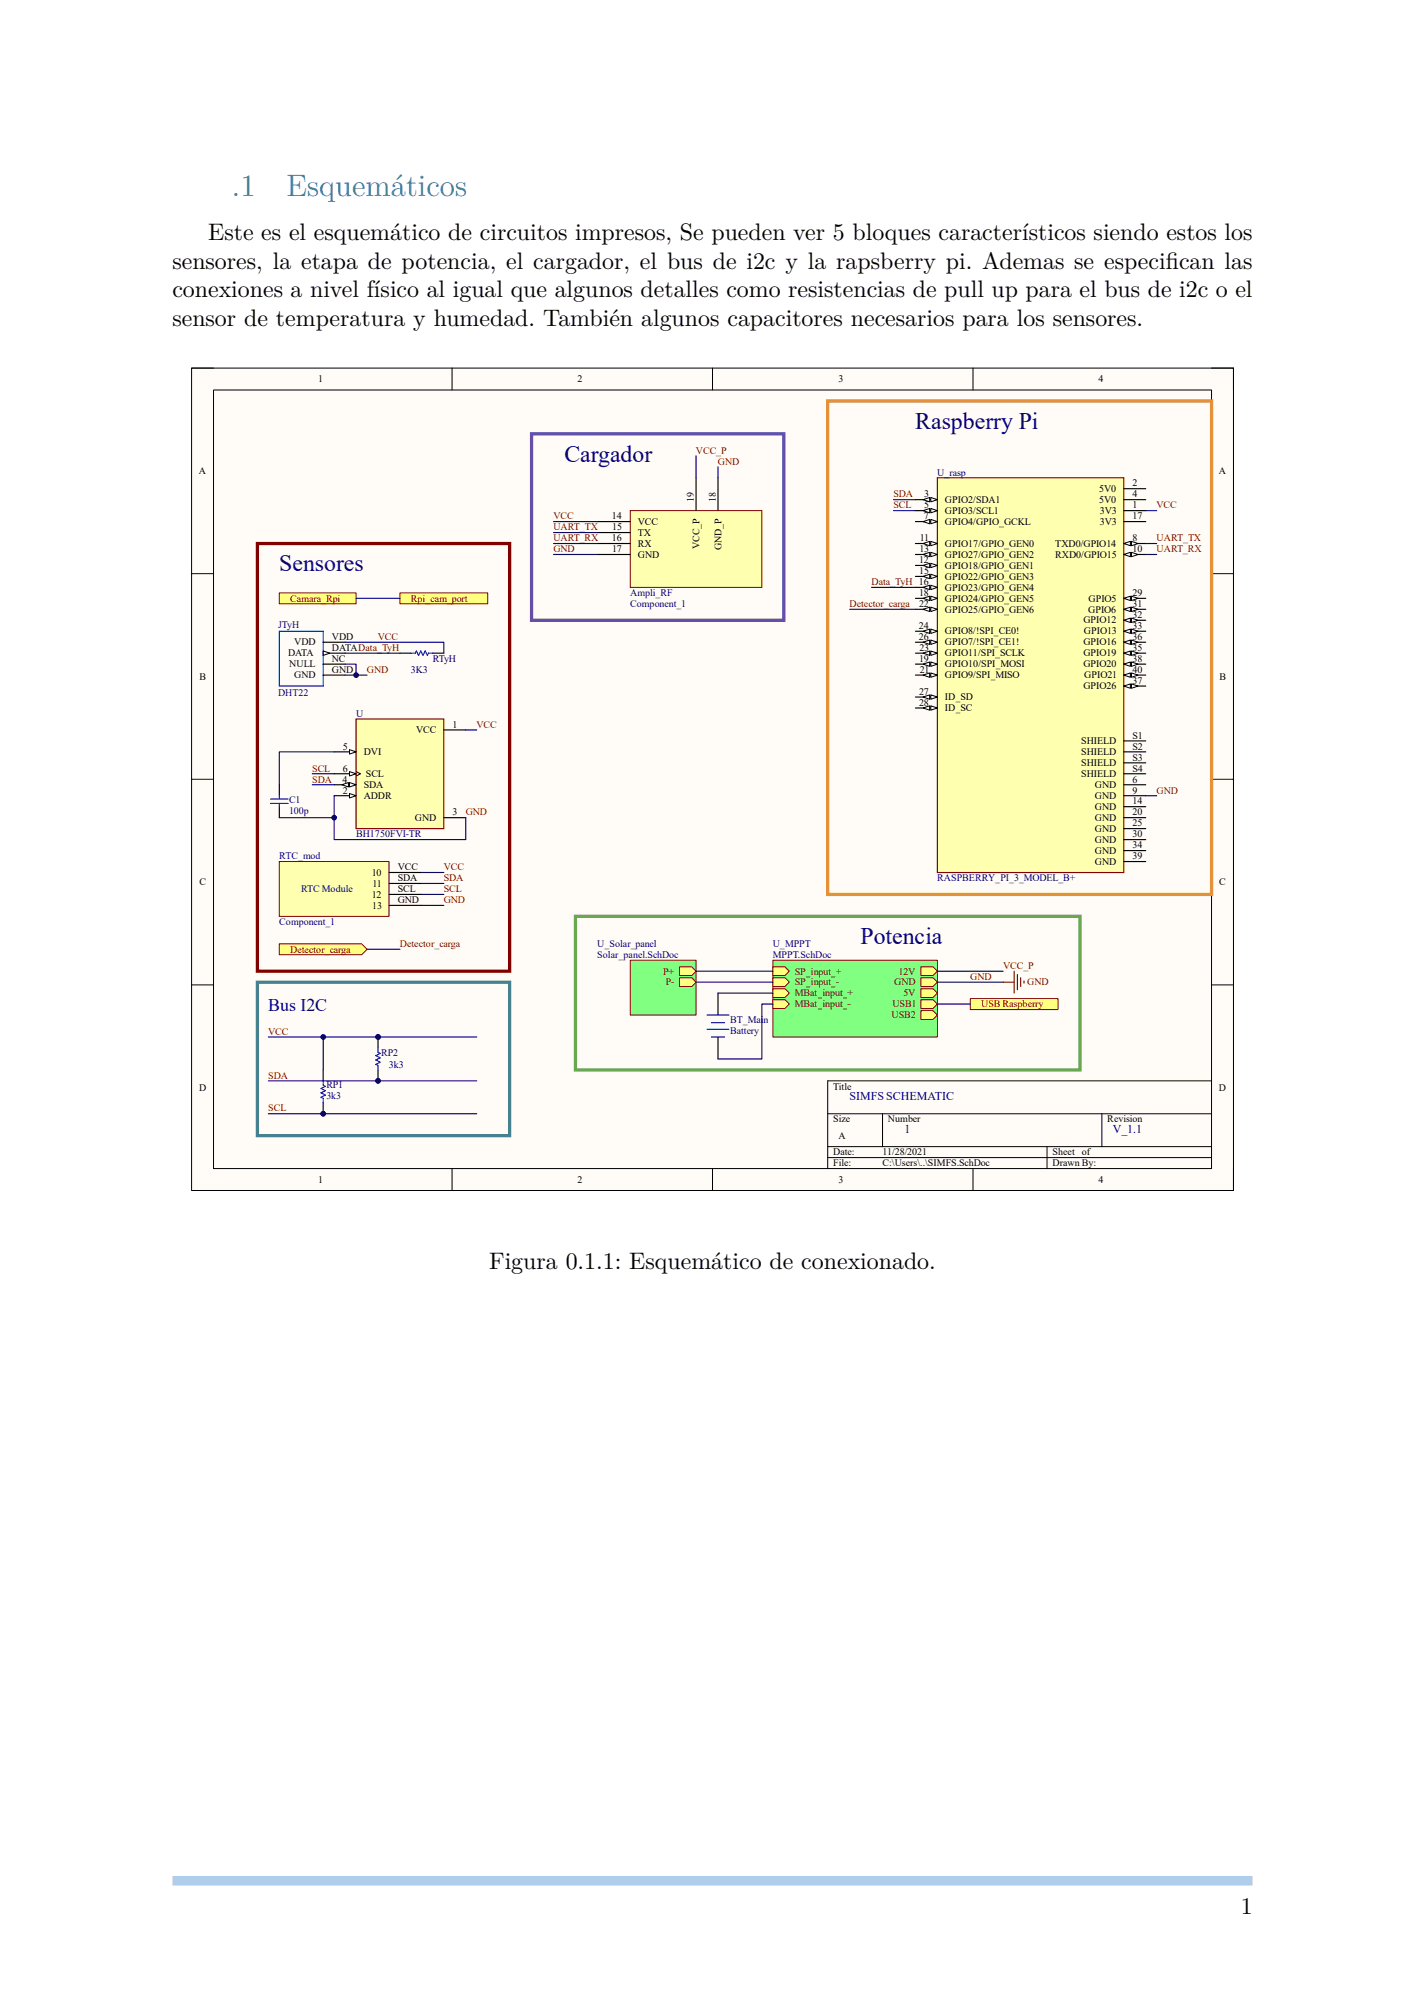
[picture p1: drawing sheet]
<svg xmlns="http://www.w3.org/2000/svg" width="210mm" height="297mm" viewBox="0 0 210 297" stroke-linecap="round" stroke-linejoin="round" font-family="sans-serif">
<path d="M28.2 54.3h153.6v121.2h-153.6z" fill-rule="evenodd" fill="#fffcf8"/>
<path d="M28.2 54.3h153.6v121.2h-153.6z" fill="none" stroke="#000" stroke-width=".15"/>
<path d="M31.5 57.5h147v114.7h-147z" fill-rule="evenodd" fill="#fffcf8"/>
<g fill="none" stroke="#000" stroke-width=".15">
<path d="M28.2 54.3h3.3M31.5 57.5h147v114.7h-147zM66.6 54.3v3.2M105 54.3v3.2M143.4 54.3v3.2M178.5 54.3h3.3v3.2M28.2 84.6h3.3M178.5 84.6h3.3M28.2 114.9h3.3M178.5 114.9h3.3M28.2 145.2h3.3M178.5 145.2h3.3"/>
<path d="M178.5 159.3h-56.5v12.9M66.6 172.2v3.3M105 172.2v3.3M122 164.2h56.5M122 169h56.5M122 170.6h56.5M130.1 164.2v4.8M143.4 172.2v3.3M154.3 169v3.2M162.4 164.2v4.8M181.8 172.2v3.3"/>
</g>
<path d="M92.9 141.5h9.7v8.1h-9.7z" fill-rule="evenodd" fill="#80ff80"/>
<path d="M92.9 141.5h9.7v8.1h-9.7z" fill="none" stroke="#800000" stroke-width=".15"/>
<path d="M100.2 142.5h1.7l.7 .6-.7 .7h-1.7z" fill-rule="evenodd" fill="#ffff80"/>
<path d="M100.2 142.5h1.7l.7 .6-.7 .7h-1.7z" fill="none" stroke="#800000" stroke-width=".15"/>
<path d="M100.2 144.1h1.7l.7 .7-.7 .6h-1.7z" fill-rule="evenodd" fill="#ffff80"/>
<path d="M100.2 144.1h1.7l.7 .7-.7 .6h-1.7z" fill="none" stroke="#800000" stroke-width=".15"/>
<path d="M105.8 146.4v3.2M105.8 152.8v3.3" fill="none" stroke="#000" stroke-width=".17"/>
<path d="M104.2 151.7h3.2M104.2 149.6h3.2M104.8 150.7h2M104.8 152.8h2" fill="none" stroke="#00f" stroke-width=".17"/>
<path d="M113.9 141.5h24.2v11.3h-24.2z" fill-rule="evenodd" fill="#80ff80"/>
<path d="M113.9 141.5h24.2v11.3h-24.2z" fill="none" stroke="#800000" stroke-width=".15"/>
<path d="M113.9 142.5h1.8l.6 .6-.6 .7h-1.8z" fill-rule="evenodd" fill="#ffff80"/>
<path d="M113.9 142.5h1.8l.6 .6-.6 .7h-1.8z" fill="none" stroke="#800000" stroke-width=".15"/>
<path d="M113.9 144.1h1.8l.6 .7-.6 .6h-1.8z" fill-rule="evenodd" fill="#ffff80"/>
<path d="M113.9 144.1h1.8l.6 .7-.6 .6h-1.8z" fill="none" stroke="#800000" stroke-width=".15"/>
<path d="M113.9 145.7h1.8l.6 .7-.6 .6h-1.8z" fill-rule="evenodd" fill="#ffff80"/>
<path d="M113.9 145.7h1.8l.6 .7-.6 .6h-1.8z" fill="none" stroke="#800000" stroke-width=".15"/>
<path d="M113.9 147.3h1.8l.6 .7-.6 .6h-1.8z" fill-rule="evenodd" fill="#ffff80"/>
<path d="M113.9 147.3h1.8l.6 .7-.6 .6h-1.8z" fill="none" stroke="#800000" stroke-width=".15"/>
<path d="M135.7 142.5h1.8l.6 .6-.6 .7h-1.8z" fill-rule="evenodd" fill="#ffff80"/>
<path d="M135.7 142.5h1.8l.6 .6-.6 .7h-1.8z" fill="none" stroke="#800000" stroke-width=".15"/>
<path d="M135.7 144.1h1.8l.6 .7-.6 .6h-1.8z" fill-rule="evenodd" fill="#ffff80"/>
<path d="M135.7 144.1h1.8l.6 .7-.6 .6h-1.8z" fill="none" stroke="#800000" stroke-width=".15"/>
<path d="M135.7 145.7h1.8l.6 .7-.6 .6h-1.8z" fill-rule="evenodd" fill="#ffff80"/>
<path d="M135.7 145.7h1.8l.6 .7-.6 .6h-1.8z" fill="none" stroke="#800000" stroke-width=".15"/>
<path d="M135.7 147.3h1.8l.6 .7-.6 .6h-1.8z" fill-rule="evenodd" fill="#ffff80"/>
<path d="M135.7 147.3h1.8l.6 .7-.6 .6h-1.8z" fill="none" stroke="#800000" stroke-width=".15"/>
<path d="M135.7 149h1.8l.6 .6-.6 .7h-1.8z" fill-rule="evenodd" fill="#ffff80"/>
<path d="M135.7 149h1.8l.6 .6-.6 .7h-1.8z" fill="none" stroke="#800000" stroke-width=".15"/>
<path d="M138.1 70.4h27.5v58.2h-27.5z" fill-rule="evenodd" fill="#ffffb0"/>
<path d="M138.1 70.4h27.5v58.2h-27.5z" fill="none" stroke="#800000" stroke-width=".17"/>
<path d="M134.9 73.6h3.2" fill="none" stroke="#000" stroke-width=".17"/>
<path d="M137.2 73.3l.9 .3-.9 .4z" fill="#f8fcff"/>
<path d="M137.2 73.3l.9 .3-.9 .4z" fill="none" stroke="#000" stroke-width=".15"/>
<path d="M136 73.6l1-.3v.7z" fill="#f8fcff"/>
<path d="M136 73.6l1-.3v.7z" fill="none" stroke="#000" stroke-width=".15"/>
<path d="M134.9 75.3h3.2" fill="none" stroke="#000" stroke-width=".17"/>
<path d="M137.2 74.9l.9 .4-.9 .3z" fill="#f8fcff"/>
<path d="M137.2 74.9l.9 .4-.9 .3z" fill="none" stroke="#000" stroke-width=".15"/>
<path d="M136 75.3l1-.4v.7z" fill="#f8fcff"/>
<path d="M136 75.3l1-.4v.7z" fill="none" stroke="#000" stroke-width=".15"/>
<path d="M134.9 76.9h3.2" fill="none" stroke="#000" stroke-width=".17"/>
<path d="M137.2 76.6l.9 .3-.9 .3z" fill="#f8fcff"/>
<path d="M137.2 76.6l.9 .3-.9 .3z" fill="none" stroke="#000" stroke-width=".15"/>
<path d="M136 76.9l1-.3v.6z" fill="#f8fcff"/>
<path d="M136 76.9l1-.3v.6z" fill="none" stroke="#000" stroke-width=".15"/>
<path d="M134.9 80.1h3.2" fill="none" stroke="#000" stroke-width=".17"/>
<path d="M137.2 79.8l.9 .3-.9 .3z" fill="#f8fcff"/>
<path d="M137.2 79.8l.9 .3-.9 .3z" fill="none" stroke="#000" stroke-width=".15"/>
<path d="M136 80.1l1-.3v.6z" fill="#f8fcff"/>
<path d="M136 80.1l1-.3v.6z" fill="none" stroke="#000" stroke-width=".15"/>
<path d="M134.9 81.7h3.2" fill="none" stroke="#000" stroke-width=".17"/>
<path d="M137.2 81.4l.9 .3-.9 .4z" fill="#f8fcff"/>
<path d="M137.2 81.4l.9 .3-.9 .4z" fill="none" stroke="#000" stroke-width=".15"/>
<path d="M136 81.7l1-.3v.7z" fill="#f8fcff"/>
<path d="M136 81.7l1-.3v.7z" fill="none" stroke="#000" stroke-width=".15"/>
<path d="M134.9 83.3h3.2" fill="none" stroke="#000" stroke-width=".17"/>
<path d="M137.2 83l.9 .3-.9 .4z" fill="#f8fcff"/>
<path d="M137.2 83l.9 .3-.9 .4z" fill="none" stroke="#000" stroke-width=".15"/>
<path d="M136 83.3l1-.3v.7z" fill="#f8fcff"/>
<path d="M136 83.3l1-.3v.7z" fill="none" stroke="#000" stroke-width=".15"/>
<path d="M134.9 85h3.2" fill="none" stroke="#000" stroke-width=".17"/>
<path d="M137.2 84.6l.9 .4-.9 .3z" fill="#f8fcff"/>
<path d="M137.2 84.6l.9 .4-.9 .3z" fill="none" stroke="#000" stroke-width=".15"/>
<path d="M136 85l1-.4v.7z" fill="#f8fcff"/>
<path d="M136 85l1-.4v.7z" fill="none" stroke="#000" stroke-width=".15"/>
<path d="M134.9 86.6h3.2" fill="none" stroke="#000" stroke-width=".17"/>
<path d="M137.2 86.3l.9 .3-.9 .3z" fill="#f8fcff"/>
<path d="M137.2 86.3l.9 .3-.9 .3z" fill="none" stroke="#000" stroke-width=".15"/>
<path d="M136 86.6l1-.3v.6z" fill="#f8fcff"/>
<path d="M136 86.6l1-.3v.6z" fill="none" stroke="#000" stroke-width=".15"/>
<path d="M134.9 88.2h3.2" fill="none" stroke="#000" stroke-width=".17"/>
<path d="M137.2 87.9l.9 .3-.9 .3z" fill="#f8fcff"/>
<path d="M137.2 87.9l.9 .3-.9 .3z" fill="none" stroke="#000" stroke-width=".15"/>
<path d="M136 88.2l1-.3v.6z" fill="#f8fcff"/>
<path d="M136 88.2l1-.3v.6z" fill="none" stroke="#000" stroke-width=".15"/>
<path d="M134.9 89.8h3.2" fill="none" stroke="#000" stroke-width=".17"/>
<path d="M137.2 89.5l.9 .3-.9 .3z" fill="#f8fcff"/>
<path d="M137.2 89.5l.9 .3-.9 .3z" fill="none" stroke="#000" stroke-width=".15"/>
<path d="M136 89.8l1-.3v.6z" fill="#f8fcff"/>
<path d="M136 89.8l1-.3v.6z" fill="none" stroke="#000" stroke-width=".15"/>
<path d="M134.9 93h3.2" fill="none" stroke="#000" stroke-width=".17"/>
<path d="M137.2 92.7l.9 .3-.9 .4z" fill="#f8fcff"/>
<path d="M137.2 92.7l.9 .3-.9 .4z" fill="none" stroke="#000" stroke-width=".15"/>
<path d="M136 93l1-.3v.7z" fill="#f8fcff"/>
<path d="M136 93l1-.3v.7z" fill="none" stroke="#000" stroke-width=".15"/>
<path d="M134.9 94.7h3.2" fill="none" stroke="#000" stroke-width=".17"/>
<path d="M137.2 94.3l.9 .4-.9 .3z" fill="#f8fcff"/>
<path d="M137.2 94.3l.9 .4-.9 .3z" fill="none" stroke="#000" stroke-width=".15"/>
<path d="M136 94.7l1-.4v.7z" fill="#f8fcff"/>
<path d="M136 94.7l1-.4v.7z" fill="none" stroke="#000" stroke-width=".15"/>
<path d="M134.9 96.3h3.2" fill="none" stroke="#000" stroke-width=".17"/>
<path d="M137.2 96l.9 .3-.9 .3z" fill="#f8fcff"/>
<path d="M137.2 96l.9 .3-.9 .3z" fill="none" stroke="#000" stroke-width=".15"/>
<path d="M136 96.3l1-.3v.6z" fill="#f8fcff"/>
<path d="M136 96.3l1-.3v.6z" fill="none" stroke="#000" stroke-width=".15"/>
<path d="M134.9 97.9h3.2" fill="none" stroke="#000" stroke-width=".17"/>
<path d="M137.2 97.6l.9 .3-.9 .3z" fill="#f8fcff"/>
<path d="M137.2 97.6l.9 .3-.9 .3z" fill="none" stroke="#000" stroke-width=".15"/>
<path d="M136 97.9l1-.3v.6z" fill="#f8fcff"/>
<path d="M136 97.9l1-.3v.6z" fill="none" stroke="#000" stroke-width=".15"/>
<path d="M134.9 99.5h3.2" fill="none" stroke="#000" stroke-width=".17"/>
<path d="M137.2 99.2l.9 .3-.9 .3z" fill="#f8fcff"/>
<path d="M137.2 99.2l.9 .3-.9 .3z" fill="none" stroke="#000" stroke-width=".15"/>
<path d="M136 99.5l1-.3v.6z" fill="#f8fcff"/>
<path d="M136 99.5l1-.3v.6z" fill="none" stroke="#000" stroke-width=".15"/>
<path d="M134.9 102.7h3.2" fill="none" stroke="#000" stroke-width=".17"/>
<path d="M137.2 102.4l.9 .3-.9 .4z" fill="#f8fcff"/>
<path d="M137.2 102.4l.9 .3-.9 .4z" fill="none" stroke="#000" stroke-width=".15"/>
<path d="M136 102.7l1-.3v.7z" fill="#f8fcff"/>
<path d="M136 102.7l1-.3v.7z" fill="none" stroke="#000" stroke-width=".15"/>
<path d="M134.9 104.4h3.2" fill="none" stroke="#000" stroke-width=".17"/>
<path d="M137.2 104l.9 .4-.9 .3z" fill="#f8fcff"/>
<path d="M137.2 104l.9 .4-.9 .3z" fill="none" stroke="#000" stroke-width=".15"/>
<path d="M136 104.4l1-.4v.7z" fill="#f8fcff"/>
<path d="M136 104.4l1-.4v.7z" fill="none" stroke="#000" stroke-width=".15"/>
<path d="M165.6 72h3.2M165.6 73.6h3.2M165.6 75.3h3.2M165.6 76.9h3.2M165.6 80.1h3.2" fill="none" stroke="#000" stroke-width=".17"/>
<path d="M165.6 80.1l1-.3v.6z" fill="#f8fcff"/>
<path d="M165.6 80.1l1-.3v.6z" fill="none" stroke="#000" stroke-width=".15"/>
<path d="M166.7 79.8l1 .3-1 .3z" fill="#f8fcff"/>
<path d="M166.7 79.8l1 .3-1 .3z" fill="none" stroke="#000" stroke-width=".15"/>
<path d="M165.6 81.7h3.2" fill="none" stroke="#000" stroke-width=".17"/>
<path d="M165.6 81.7l1-.3v.7z" fill="#f8fcff"/>
<path d="M165.6 81.7l1-.3v.7z" fill="none" stroke="#000" stroke-width=".15"/>
<path d="M166.7 81.4l1 .3-1 .4z" fill="#f8fcff"/>
<path d="M166.7 81.4l1 .3-1 .4z" fill="none" stroke="#000" stroke-width=".15"/>
<path d="M165.6 88.2h3.2" fill="none" stroke="#000" stroke-width=".17"/>
<path d="M165.6 88.2l1-.3v.6z" fill="#f8fcff"/>
<path d="M165.6 88.2l1-.3v.6z" fill="none" stroke="#000" stroke-width=".15"/>
<path d="M166.7 87.9l1 .3-1 .3z" fill="#f8fcff"/>
<path d="M166.7 87.9l1 .3-1 .3z" fill="none" stroke="#000" stroke-width=".15"/>
<path d="M165.6 89.8h3.2" fill="none" stroke="#000" stroke-width=".17"/>
<path d="M165.6 89.8l1-.3v.6z" fill="#f8fcff"/>
<path d="M165.6 89.8l1-.3v.6z" fill="none" stroke="#000" stroke-width=".15"/>
<path d="M166.7 89.5l1 .3-1 .3z" fill="#f8fcff"/>
<path d="M166.7 89.5l1 .3-1 .3z" fill="none" stroke="#000" stroke-width=".15"/>
<path d="M165.6 91.4h3.2" fill="none" stroke="#000" stroke-width=".17"/>
<path d="M165.6 91.4l1-.3v.7z" fill="#f8fcff"/>
<path d="M165.6 91.4l1-.3v.7z" fill="none" stroke="#000" stroke-width=".15"/>
<path d="M166.7 91.1l1 .3-1 .4z" fill="#f8fcff"/>
<path d="M166.7 91.1l1 .3-1 .4z" fill="none" stroke="#000" stroke-width=".15"/>
<path d="M165.6 93h3.2" fill="none" stroke="#000" stroke-width=".17"/>
<path d="M165.6 93l1-.3v.7z" fill="#f8fcff"/>
<path d="M165.6 93l1-.3v.7z" fill="none" stroke="#000" stroke-width=".15"/>
<path d="M166.7 92.7l1 .3-1 .4z" fill="#f8fcff"/>
<path d="M166.7 92.7l1 .3-1 .4z" fill="none" stroke="#000" stroke-width=".15"/>
<path d="M165.6 94.7h3.2" fill="none" stroke="#000" stroke-width=".17"/>
<path d="M165.6 94.7l1-.4v.7z" fill="#f8fcff"/>
<path d="M165.6 94.7l1-.4v.7z" fill="none" stroke="#000" stroke-width=".15"/>
<path d="M166.7 94.3l1 .4-1 .3z" fill="#f8fcff"/>
<path d="M166.7 94.3l1 .4-1 .3z" fill="none" stroke="#000" stroke-width=".15"/>
<path d="M165.6 96.3h3.2" fill="none" stroke="#000" stroke-width=".17"/>
<path d="M165.6 96.3l1-.3v.6z" fill="#f8fcff"/>
<path d="M165.6 96.3l1-.3v.6z" fill="none" stroke="#000" stroke-width=".15"/>
<path d="M166.7 96l1 .3-1 .3z" fill="#f8fcff"/>
<path d="M166.7 96l1 .3-1 .3z" fill="none" stroke="#000" stroke-width=".15"/>
<path d="M165.6 97.9h3.2" fill="none" stroke="#000" stroke-width=".17"/>
<path d="M165.6 97.9l1-.3v.6z" fill="#f8fcff"/>
<path d="M165.6 97.9l1-.3v.6z" fill="none" stroke="#000" stroke-width=".15"/>
<path d="M166.7 97.6l1 .3-1 .3z" fill="#f8fcff"/>
<path d="M166.7 97.6l1 .3-1 .3z" fill="none" stroke="#000" stroke-width=".15"/>
<path d="M165.6 99.5h3.2" fill="none" stroke="#000" stroke-width=".17"/>
<path d="M165.6 99.5l1-.3v.6z" fill="#f8fcff"/>
<path d="M165.6 99.5l1-.3v.6z" fill="none" stroke="#000" stroke-width=".15"/>
<path d="M166.7 99.2l1 .3-1 .3z" fill="#f8fcff"/>
<path d="M166.7 99.2l1 .3-1 .3z" fill="none" stroke="#000" stroke-width=".15"/>
<path d="M165.6 101.1h3.2" fill="none" stroke="#000" stroke-width=".17"/>
<path d="M165.6 101.1l1-.3v.6z" fill="#f8fcff"/>
<path d="M165.6 101.1l1-.3v.6z" fill="none" stroke="#000" stroke-width=".15"/>
<path d="M166.7 100.8l1 .3-1 .3z" fill="#f8fcff"/>
<path d="M166.7 100.8l1 .3-1 .3z" fill="none" stroke="#000" stroke-width=".15"/>
<path d="M165.6 109.2h3.2M165.6 110.8h3.2M165.6 112.4h3.2M165.6 114.1h3.2M165.6 115.7h3.2M165.6 117.3h3.2M165.6 118.9h3.2M165.6 120.5h3.2M165.6 122.1h3.2M165.6 123.8h3.2M165.6 125.4h3.2M165.6 127h3.2" fill="none" stroke="#000" stroke-width=".17"/>
<path d="M143 147.2h12.9v1.6h-12.9z" fill-rule="evenodd" fill="#ffff80"/>
<path d="M143 147.2h12.9v1.6h-12.9z" fill="none" stroke="#800000" stroke-width=".15"/>
<path d="M41.2 93h6.4v8.1h-6.4z" fill="none" stroke="#00f" stroke-width=".17"/>
<path d="M47.6 94.7h3.3M47.6 96.3h3.3" fill="none" stroke="#000" stroke-width=".17"/>
<path d="M47.6 96l1 .3-1 .3z" fill="#f8fcff"/>
<path d="M47.6 96l1 .3-1 .3z" fill="none" stroke="#000" stroke-width=".15"/>
<path d="M47.6 97.9h3.3M47.6 99.5h3.3" fill="none" stroke="#000" stroke-width=".17"/>
<path d="M52.5 106h12.9v16.1h-12.9z" fill-rule="evenodd" fill="#ffffb0"/>
<path d="M52.5 106h12.9v16.1h-12.9z" fill="none" stroke="#800000" stroke-width=".17"/>
<path d="M49.2 110.8h3.3" fill="none" stroke="#000" stroke-width=".17"/>
<path d="M51.5 110.5l1 .3-1 .3z" fill="#f8fcff"/>
<path d="M51.5 110.5l1 .3-1 .3z" fill="none" stroke="#000" stroke-width=".15"/>
<path d="M49.2 114.1h3.3" fill="none" stroke="#000" stroke-width=".17"/>
<path d="M51.5 113.7l1 .4-1 .3z" fill="#f8fcff"/>
<path d="M51.5 113.7l1 .4-1 .3zM52.5 113.7l.6 .4-.6 .3" fill="none" stroke="#000" stroke-width=".15"/>
<path d="M49.2 115.7h3.3" fill="none" stroke="#000" stroke-width=".17"/>
<path d="M51.5 115.3l1 .4-1 .3z" fill="#f8fcff"/>
<path d="M51.5 115.3l1 .4-1 .3z" fill="none" stroke="#000" stroke-width=".15"/>
<path d="M50.4 115.7l.9-.4v.7z" fill="#f8fcff"/>
<path d="M50.4 115.7l.9-.4v.7z" fill="none" stroke="#000" stroke-width=".15"/>
<path d="M49.2 117.3h3.3" fill="none" stroke="#000" stroke-width=".17"/>
<path d="M51.5 117l1 .3-1 .3z" fill="#f8fcff"/>
<path d="M51.5 117l1 .3-1 .3z" fill="none" stroke="#000" stroke-width=".15"/>
<path d="M41.2 115.7v1.6M41.2 118.9v1.6M65.4 107.6h3.2M65.4 120.5h3.2" fill="none" stroke="#000" stroke-width=".17"/>
<path d="M39.9 117.8h2.6M39.9 118.4h2.6M41.2 117.3v.5M41.2 118.4v.5" fill="none" stroke="#00f" stroke-width=".17"/>
<circle cx="55.7" cy="159.3" r=".32" fill="#000080"/>
<circle cx="55.7" cy="159.3" r=".32" fill="none" stroke="#000080" stroke-width=".15"/>
<circle cx="55.7" cy="152.8" r=".32" fill="#000080"/>
<circle cx="55.7" cy="152.8" r=".32" fill="none" stroke="#000080" stroke-width=".15"/>
<path d="M55.7 157.7v1.6" fill="none" stroke="#000" stroke-width=".17"/>
<circle cx="55.7" cy="159.3" r=".32" fill="#000080"/>
<circle cx="55.7" cy="159.3" r=".32" fill="none" stroke="#000080" stroke-width=".15"/>
<path d="M55.7 152.8v1.7" fill="none" stroke="#000" stroke-width=".17"/>
<circle cx="55.7" cy="152.8" r=".32" fill="#000080"/>
<circle cx="55.7" cy="152.8" r=".32" fill="none" stroke="#000080" stroke-width=".15"/>
<path d="M55.7 154.5v.6l.3 .2-.6 .3 .6 .3-.6 .3 .6 .4-.6 .3 .3 .1v.7" fill="none" stroke="#00f" stroke-width=".17"/>
<path d="M41.2 127h16.1v8.1h-16.1z" fill-rule="evenodd" fill="#ffffb0"/>
<path d="M41.2 127h16.1v8.1h-16.1z" fill="none" stroke="#800000" stroke-width=".15"/>
<path d="M57.3 128.6h4.9M57.3 130.2h4.9M57.3 131.8h4.9M57.3 133.4h4.9" fill="none" stroke="#000" stroke-width=".17"/>
<circle cx="47.6" cy="164.2" r=".32" fill="#000080"/>
<circle cx="47.6" cy="164.2" r=".32" fill="none" stroke="#000080" stroke-width=".15"/>
<path d="M47.6 162.5v1.7" fill="none" stroke="#000" stroke-width=".17"/>
<circle cx="47.6" cy="164.2" r=".32" fill="#000080"/>
<circle cx="47.6" cy="164.2" r=".32" fill="none" stroke="#000080" stroke-width=".15"/>
<path d="M47.6 157.7v1.6" fill="none" stroke="#000" stroke-width=".17"/>
<path d="M47.6 159.3v.7l.4 .1-.7 .3 .7 .4-.7 .3 .7 .3-.7 .3 .3 .2v.6" fill="none" stroke="#00f" stroke-width=".17"/>
<path d="M147.8 144.8h1.7M149.5 143.1v3.3M149.9 143.6v2.3M150.4 144.1v1.3M150.9 144.6v.3" fill="none" stroke="#800000" stroke-width=".17"/>
<path d="M41.2 87.4h11.3v1.6h-11.3z" fill-rule="evenodd" fill="#ffff80"/>
<path d="M41.2 87.4h11.3v1.6h-11.3z" fill="none" stroke="#800000" stroke-width=".15"/>
<path d="M58.9 87.4h13v1.6h-13z" fill-rule="evenodd" fill="#ffff80"/>
<path d="M58.9 87.4h13v1.6h-13z" fill="none" stroke="#800000" stroke-width=".15"/>
<path d="M41.2 139.1h12.1l.8 .8-.8 .8h-12.1z" fill-rule="evenodd" fill="#ffff80"/>
<path d="M41.2 139.1h12.1l.8 .8-.8 .8h-12.1z" fill="none" stroke="#800000" stroke-width=".15"/>
<path d="M37.9 80.1h37.2v63h-37.2z" fill="none" stroke="#800000" stroke-width=".48"/>
<path d="M37.9 144.8h37.2v22.6h-37.2z" fill="none" stroke="#45818e" stroke-width=".48"/>
<path d="M84.8 135.1h74.4v22.6h-74.4z" fill="none" stroke="#6aa84f" stroke-width=".48"/>
<path d="M92.9 75.3h19.4v11.3h-19.4z" fill-rule="evenodd" fill="#ffffb0"/>
<path d="M92.9 75.3h19.4v11.3h-19.4z" fill="none" stroke="#800000" stroke-width=".15"/>
<path d="M88 76.9h4.9M88 78.5h4.9M102.6 70.4v4.9M105.8 70.4v4.9M58.9 96.3h1.7M63.8 96.3h1.6M88 80.1h4.9M88 81.7h4.9" fill="none" stroke="#000" stroke-width=".17"/>
<path d="M78.3 64h37.2v27.4h-37.2z" fill="none" stroke="#674ea7" stroke-width=".48"/>
<path d="M122 59.1h56.5v72.7h-56.5z" fill="none" stroke="#e69138" stroke-width=".48"/>
<path d="M60.6 96.3h.6l.2-.3 .3 .6 .3-.6 .3 .6 .4-.6 .3 .6 .1-.3h.7" fill="none" stroke="#00f" stroke-width=".17"/>
<path d="M49.2 110.8h-8v4.9M39.5 159.3h30.8M102.6 143.1h11.3M102.6 144.8h11.3M105.8 146.4h8.1M113.9 148h-1.6v8.1h-6.5M138.1 148h4.9" fill="none" stroke="#000080" stroke-width=".17"/>
<circle cx="55.7" cy="159.3" r=".32" fill="#000080"/>
<circle cx="55.7" cy="159.3" r=".32" fill="none" stroke="#000080" stroke-width=".15"/>
<path d="M39.5 164.2h30.8" fill="none" stroke="#000080" stroke-width=".17"/>
<circle cx="47.6" cy="164.2" r=".32" fill="#000080"/>
<circle cx="47.6" cy="164.2" r=".32" fill="none" stroke="#000080" stroke-width=".15"/>
<path d="M47.6 152.8v4.9" fill="none" stroke="#000080" stroke-width=".17"/>
<circle cx="47.6" cy="152.8" r=".32" fill="#000080"/>
<circle cx="47.6" cy="152.8" r=".32" fill="none" stroke="#000080" stroke-width=".15"/>
<path d="M131.7 73.6h3.2M131.7 75.3h3.2M49.2 117.3v3.2h-8M62.2 128.6h3.2M62.2 133.4h3.2M62.2 131.8h3.2M62.2 130.2h3.2" fill="none" stroke="#000080" stroke-width=".17"/>
<circle cx="49.2" cy="120.5" r=".32" fill="#000080"/>
<circle cx="49.2" cy="120.5" r=".32" fill="none" stroke="#000080" stroke-width=".15"/>
<path d="M49.2 120.5v3.3h19.4v-3.3" fill="none" stroke="#000080" stroke-width=".17"/>
<circle cx="49.2" cy="120.5" r=".32" fill="#000080"/>
<circle cx="49.2" cy="120.5" r=".32" fill="none" stroke="#000080" stroke-width=".15"/>
<path d="M168.8 75.3h1.7M50.9 97.9h1.6v1.6M46 115.7h3.2M46 114.1h3.2M68.6 107.6h1.7M168.8 117.3h1.7" fill="none" stroke="#000080" stroke-width=".17"/>
<circle cx="52.5" cy="99.5" r=".32" fill="#000080"/>
<circle cx="52.5" cy="99.5" r=".32" fill="none" stroke="#000080" stroke-width=".15"/>
<path d="M50.9 99.5h3.2M52.5 88.2h6.4M125.2 89.8h9.7M128.4 86.6h6.5M54.1 139.9h4.8M138.1 144.8h9.7" fill="none" stroke="#000080" stroke-width=".17"/>
<circle cx="52.5" cy="99.5" r=".32" fill="#000080"/>
<circle cx="52.5" cy="99.5" r=".32" fill="none" stroke="#000080" stroke-width=".15"/>
<path d="M39.5 152.8h30.8" fill="none" stroke="#000080" stroke-width=".17"/>
<circle cx="47.6" cy="152.8" r=".32" fill="#000080"/>
<circle cx="47.6" cy="152.8" r=".32" fill="none" stroke="#000080" stroke-width=".15"/>
<circle cx="55.7" cy="152.8" r=".32" fill="#000080"/>
<circle cx="55.7" cy="152.8" r=".32" fill="none" stroke="#000080" stroke-width=".15"/>
<path d="M81.6 78.5h6.4M81.6 76.9h6.4M102.6 67.2v3.2M105.8 68.8v1.6M50.9 94.7h14.5v1.6M50.9 96.3h8M81.6 80.1h6.4M81.6 81.7h6.4M168.8 80.1h1.7M168.8 81.7h1.7M138.1 143.1h9.7" fill="none" stroke="#000080" stroke-width=".17"/>
<path d="M25.4 277.2h159.2" fill="none" stroke="#aeceec" stroke-width="1.4" stroke-linecap="butt"/>
<g font-size="4.6" fill="#2e74b5">
<text x="34.2" y="28.9">.1</text>
<text x="42.2" y="28.9">Esquemáticos</text>
</g>
<g font-size="3.5">
<text x="30.7" y="35.4">Este es el esquemático de circuitos impresos, Se pueden ver 5 bloques característicos siendo estos los</text>
<text x="25.4" y="39.6">sensores, la etapa de potencia, el cargador, el bus de i2c y la rapsberry pi. Ademas se especif</text>
<text x="171.8" y="39.6">ican las</text>
<text x="25.4" y="43.8">conexiones a nivel físico al igual que algunos detalles como resistencias de pull up para el bus de i2c o el</text>
<text x="25.4" y="48.1">sensor de temperatura y humedad. También algunos capacitores necesarios para los sensores.</text>
<text x="72.1" y="187.1">Figura 0.1.1: Esquemático de conexionado.</text>
<text x="182.8" y="282.1">1</text>
</g>
<g font-size="3.5" fill="#000080">
<text x="134.9" y="63.2">Raspberry Pi</text>
<text x="83.2" y="68">Cargador</text>
<text x="41.2" y="84.2">Sensores</text>
<text x="126.8" y="139.2">Potencia</text>
</g>
<text font-size="2.6" fill="#000080" x="39.5" y="149">Bus I2C</text>
<g font-size="1.8" fill="#000080">
<text x="125.2" y="162.1">SIMFS SCHEMATIC</text>
<text x="133.3" y="167">1</text>
<text x="164" y="167">V_1.1</text>
</g>
<g font-size="1.5">
<text x="46.9" y="56.3">1</text>
<text x="85.1" y="56.3">2</text>
<text x="123.6" y="56.3">3</text>
<text x="161.9" y="56.3">4</text>
<text x="29.3" y="69.9">A</text>
<text x="166.9" y="71.7">2</text>
<text x="179.6" y="69.9">A</text>
<text x="90.2" y="76.6">14</text>
<text x="94" y="77.4">VCC</text>
<text x="102.3" y="74" transform="rotate(-90 102.3 74)">19</text>
<text x="105.5" y="74" transform="rotate(-90 105.5 74)">18</text>
<text x="136.2" y="76.6">7</text>
<text x="136.2" y="74.9">5</text>
<text x="136.2" y="73.3">3</text>
<text x="139.3" y="74.1">GPIO2/SDA1</text>
<text x="139.3" y="75.7">GPIO3/SCL1</text>
<text x="139.3" y="77.4">GPIO4/GPIO_GCKL</text>
<text x="162" y="72.5">5V0</text>
<text x="162" y="74.1">5V0</text>
<text x="162.1" y="75.7">3V3</text>
<text x="162.1" y="77.4">3V3</text>
<text x="166.9" y="73.3">4</text>
<text x="166.9" y="74.9">1</text>
<text x="166.9" y="76.6">17</text>
<text x="90.2" y="79.8">16</text>
<text x="90.2" y="81.4">17</text>
<text x="90.2" y="78.2">15</text>
<text x="94" y="79">TX</text>
<text x="94" y="80.6">RX</text>
<text x="94" y="82.2">GND</text>
<text x="103.1" y="80.9" transform="rotate(-90 103.1 80.9)">VCC_P</text>
<text x="106.3" y="81" transform="rotate(-90 106.3 81)">GND_P</text>
<text x="135.4" y="83">12</text>
<text x="135.5" y="81.4">13</text>
<text x="135.5" y="79.8">11</text>
<text x="139.3" y="80.6">GPIO17/GPIO_GEN0</text>
<text x="139.3" y="82.2">GPIO27/GPIO_GEN2</text>
<text x="139.3" y="83.8">GPIO18/GPIO_GEN1</text>
<text x="155.5" y="82.2">RXD0/GPIO15</text>
<text x="155.5" y="80.6">TXD0/GPIO14</text>
<text x="166.9" y="79.8">8</text>
<text x="166.9" y="81.4">10</text>
<text x="135.4" y="87.9">18</text>
<text x="135.4" y="89.5">22</text>
<text x="135.5" y="84.6">15</text>
<text x="139.3" y="85.4">GPIO22/GPIO_GEN3</text>
<text x="139.3" y="87">GPIO23/GPIO_GEN4</text>
<text x="139.3" y="88.7">GPIO24/GPIO_GEN5</text>
<text x="160.4" y="88.7">GPIO5</text>
<text x="166.9" y="87.9">29</text>
<text x="166.9" y="89.5">31</text>
<text x="43.4" y="95.1">VDD</text>
<text x="48.9" y="94.3">VDD</text>
<text x="48.9" y="95.9">DATAData_TyH</text>
<text x="135.4" y="92.7">24</text>
<text x="135.4" y="94.3">26</text>
<text x="135.5" y="95.9">23</text>
<text x="139.3" y="90.3">GPIO25/GPIO_GEN6</text>
<text x="139.3" y="93.5">GPIO8/!SPI_CE0!</text>
<text x="139.3" y="95.1">GPIO7/!SPI_CE1!</text>
<text x="159.7" y="91.9">GPIO12</text>
<text x="159.7" y="95.1">GPIO16</text>
<text x="159.7" y="93.5">GPIO13</text>
<text x="160.4" y="90.3">GPIO6</text>
<text x="166.9" y="91.1">32</text>
<text x="166.9" y="92.7">33</text>
<text x="166.9" y="94.3">36</text>
<text x="166.9" y="95.9">35</text>
<text x="29.4" y="100.2">B</text>
<text x="42.5" y="96.7">DATA</text>
<text x="42.6" y="98.4">NULL</text>
<text x="43.4" y="100">GND</text>
<text x="48.9" y="97.6">NC</text>
<text x="48.9" y="99.2">GND</text>
<text x="135.4" y="97.6">19</text>
<text x="135.5" y="99.2">21</text>
<text x="139.3" y="96.7">GPIO11/SPI_SCLK</text>
<text x="139.3" y="98.4">GPIO10/SPI_MOSI</text>
<text x="139.3" y="100">GPIO9/SPI_MISO</text>
<text x="159.7" y="96.7">GPIO19</text>
<text x="159.7" y="98.4">GPIO20</text>
<text x="159.7" y="101.6">GPIO26</text>
<text x="159.8" y="100">GPIO21</text>
<text x="166.9" y="97.6">38</text>
<text x="166.9" y="99.2">40</text>
<text x="166.9" y="100.8">37</text>
<text x="179.7" y="100.2">B</text>
<text x="66.7" y="107.3">1</text>
<text x="135.4" y="102.4">27</text>
<text x="135.4" y="104">28</text>
<text x="139.3" y="103.2">ID_SD</text>
<text x="139.3" y="104.8">ID_SC</text>
<text x="50.5" y="113.7">6</text>
<text x="50.5" y="110.5">5</text>
<text x="53.6" y="111.3">DVI</text>
<text x="61.3" y="108.1">VCC</text>
<text x="159.3" y="109.7">SHIELD</text>
<text x="159.3" y="111.3">SHIELD</text>
<text x="159.3" y="112.9">SHIELD</text>
<text x="166.9" y="108.9">S1</text>
<text x="166.9" y="110.5">S2</text>
<text x="166.9" y="112.1">S3</text>
<text x="166.9" y="113.7">S4</text>
<text x="50.5" y="115.3">4</text>
<text x="50.5" y="117">2</text>
<text x="53.6" y="116.2">SDA</text>
<text x="53.6" y="117.8">ADDR</text>
<text x="53.9" y="114.5">SCL</text>
<text x="159.3" y="114.5">SHIELD</text>
<text x="161.4" y="116.2">GND</text>
<text x="161.4" y="117.8">GND</text>
<text x="161.4" y="119.4">GND</text>
<text x="166.9" y="115.3">6</text>
<text x="166.9" y="117">9</text>
<text x="166.9" y="118.6">14</text>
<text x="61.1" y="121">GND</text>
<text x="66.7" y="120.2">3</text>
<text x="161.4" y="121">GND</text>
<text x="161.4" y="122.6">GND</text>
<text x="161.4" y="124.2">GND</text>
<text x="161.4" y="125.9">GND</text>
<text x="166.9" y="120.2">20</text>
<text x="166.9" y="121.8">25</text>
<text x="166.9" y="123.4">30</text>
<text x="166.9" y="125">34</text>
<text x="29.4" y="130.5">C</text>
<text x="54.8" y="129.1">10</text>
<text x="54.9" y="130.7">11</text>
<text x="58.6" y="128.3">VCC</text>
<text x="58.6" y="129.9">SDA</text>
<text x="58.6" y="131.5">SCL</text>
<text x="161.4" y="127.5">GND</text>
<text x="166.9" y="126.7">39</text>
<text x="179.7" y="130.5">C</text>
<text x="54.8" y="132.3">12</text>
<text x="54.9" y="133.9">13</text>
<text x="58.6" y="133.1">GND</text>
<text x="29.3" y="160.8">D</text>
<text x="122.8" y="160.6">Title</text>
<text x="179.6" y="160.8">D</text>
<text x="122.8" y="165.4">Size</text>
<text x="123.6" y="167.9">A</text>
<text x="130.9" y="165.4">Number</text>
<text x="163.2" y="165.4">Revision</text>
<text x="122.8" y="170.3">Date:</text>
<text x="122.8" y="171.9">File:</text>
<text x="130" y="170.3">11/28/2021</text>
<text x="130.1" y="171.9">C:\Users\..\SIMFS.SchDoc</text>
<text x="155.1" y="170.3">Sheet of</text>
<text x="155.1" y="171.9">Drawn By:</text>
<text x="46.9" y="174.3">1</text>
<text x="85.1" y="174.3">2</text>
<text x="123.6" y="174.3">3</text>
<text x="161.9" y="174.3">4</text>
</g>
<g font-size="1.5" fill="#800000">
<text x="102.6" y="66.9">VCC_P</text>
<text x="105.8" y="68.5">GND</text>
<text x="81.6" y="76.6">VCC</text>
<text x="131.7" y="73.3">SDA</text>
<text x="131.7" y="74.9">SCL</text>
<text x="170.4" y="74.9">VCC</text>
<text x="81.6" y="78.2">UART_TX</text>
<text x="81.6" y="79.8">UART_RX</text>
<text x="81.6" y="81.4">GND</text>
<text x="170.4" y="79.8">UART_TX</text>
<text x="170.4" y="81.4">UART_RX</text>
<text x="42.8" y="88.7">Camara_Rpi</text>
<text x="60.5" y="88.7">Rpi_cam_port</text>
<text x="125.2" y="89.5">Detector_carga</text>
<text x="128.4" y="86.3">Data_TyH 16</text>
<text x="55.7" y="94.3">VCC</text>
<text x="54.1" y="99.2">GND</text>
<text x="70.2" y="107.3">VCC</text>
<text x="46" y="113.7">SCL</text>
<text x="46" y="115.3">SDA</text>
<text x="170.4" y="117">GND</text>
<text x="68.6" y="120.2">GND</text>
<text x="65.4" y="128.3">VCC</text>
<text x="65.4" y="129.9">SDA</text>
<text x="65.4" y="131.5">SCL</text>
<text x="65.4" y="133.1">GND</text>
<text x="42.8" y="140.4">Detector_carga</text>
<text x="58.9" y="139.6">Detector_carga</text>
<text x="97.7" y="143.6">P+</text>
<text x="117.1" y="143.6">SP_input_+</text>
<text x="132.4" y="143.6">12V</text>
<text x="147.8" y="142.8">VCC_P</text>
<text x="98.1" y="145.3">P-</text>
<text x="117.1" y="145.3">SP_input_-</text>
<text x="117.1" y="146.9">MBat_input_+</text>
<text x="117.1" y="148.5">MBat_input_-</text>
<text x="131.5" y="148.5">USB1</text>
<text x="131.8" y="145.3">GND</text>
<text x="133.1" y="146.9">5V</text>
<text x="143" y="144.4">GND</text>
<text x="144.6" y="148.5">USB Raspberry</text>
<text x="151.4" y="145.3">GND</text>
<text x="39.5" y="152.5">VCC</text>
<text x="131.4" y="150.1">USB2</text>
<text x="39.5" y="159">SDA</text>
<text x="39.5" y="163.8">SCL</text>
</g>
<g font-size="1.5" fill="#000080">
<text x="138.1" y="70.1">U_rasp</text>
<text x="92.9" y="87.9">Ampli_RF</text>
<text x="92.9" y="89.5">Component_1</text>
<text x="41" y="92.5">JTyH</text>
<text x="60.5" y="99.2">3K3</text>
<text x="63.8" y="97.6">RTyH</text>
<text x="41" y="102.6">DHT22</text>
<text x="52.5" y="105.6">U</text>
<text x="42.6" y="118.4">C1</text>
<text x="42.6" y="120">100p</text>
<text x="52.5" y="123.4">BH1750FVI-TR</text>
<text x="41.2" y="126.7">RTC_mod</text>
<text x="44.4" y="131.5">RTC Module</text>
<text x="138.1" y="129.9">RASPBERRY_PI_3_MODEL_B+</text>
<text x="41.2" y="136.4">Component_1</text>
<text x="88" y="139.6">U_Solar_panel</text>
<text x="88" y="141.2">Solar_panel.SchDoc</text>
<text x="113.9" y="139.6">U_MPPT</text>
<text x="113.9" y="141.2">MPPT.SchDoc</text>
<text x="56.2" y="155.6">RP2</text>
<text x="107.6" y="150.7">BT_Main</text>
<text x="107.6" y="152.3">Battery</text>
<text x="48.1" y="160.4">RP1</text>
<text x="57.3" y="157.4">3k3</text>
<text x="48.1" y="162">3k3</text>
</g>
</svg>
